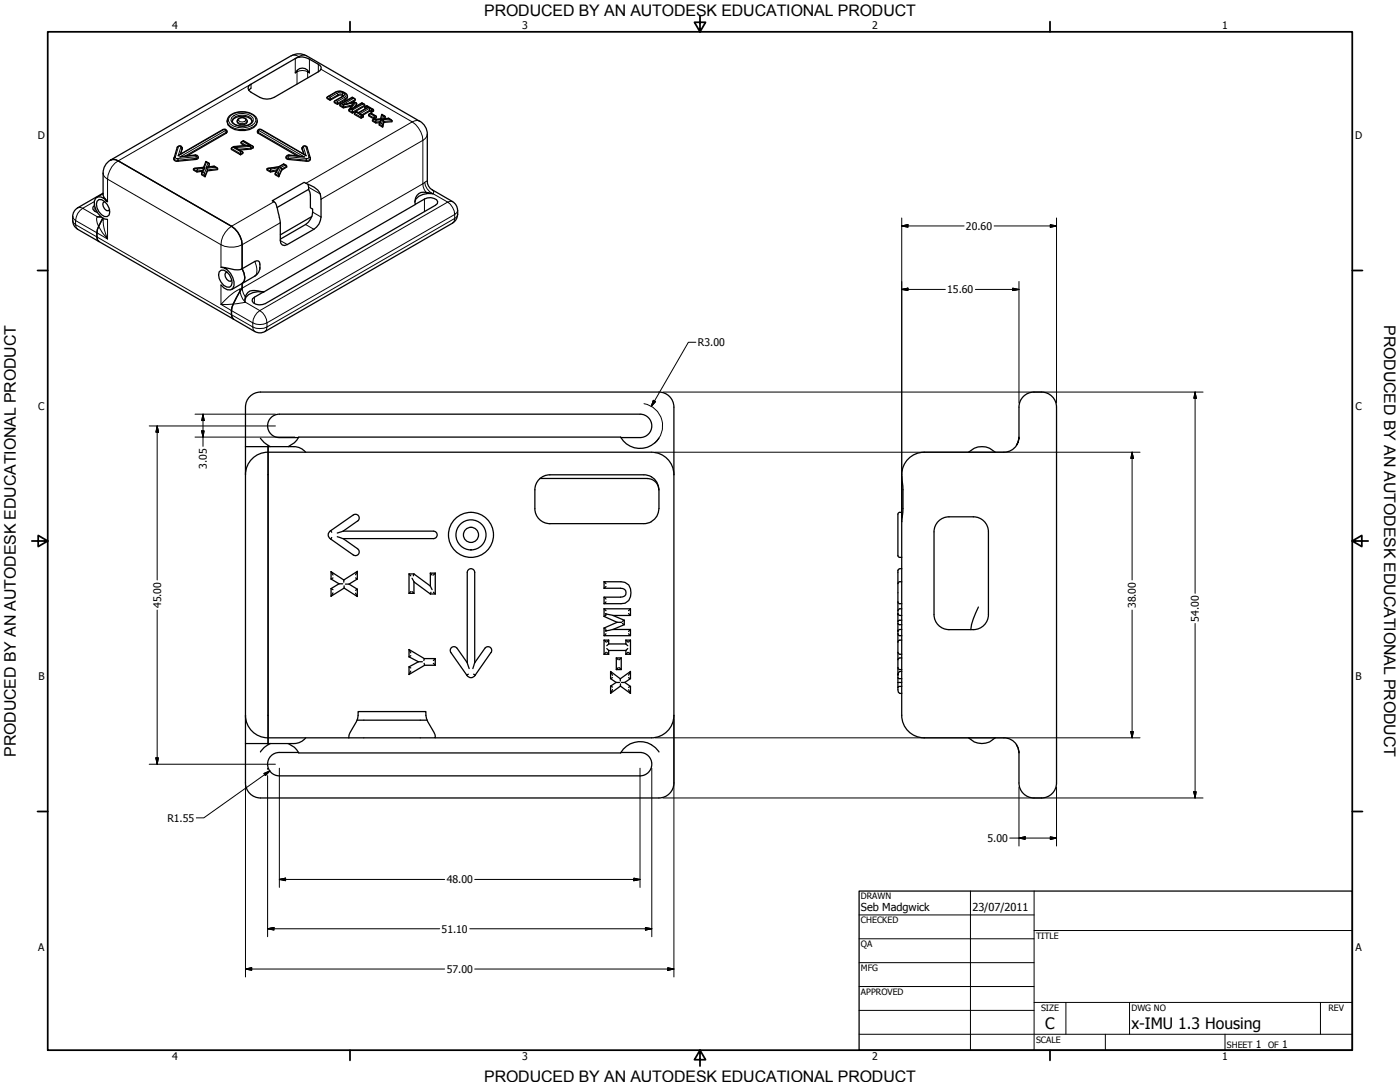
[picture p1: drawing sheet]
<svg xmlns="http://www.w3.org/2000/svg" width="559mm" height="432mm" viewBox="0 0 559 432" stroke-linecap="round" stroke-linejoin="round" font-family="sans-serif">
<!-- layer: Visible (ANSI) -->
<g fill="none" stroke="#000" stroke-width=".51">
<path d="M100.2 35.2l-.9 .8M117.9 23.4l-17.7 10.2-.9 .7-.3 .9 .3 .9a10.7 10.7 0 0 0 8.8 3.3l1.3-.5 17.7-10.3a1.54 1.54 0 0 0 1.1-1.5 1.54 1.54 0 0 0-1.1-1.4l-3.6-2.1M117.9 29.1a3 3 0 0 1 2.8-1.9 3 3 0 0 1 2.8 1.9M130.5 38.9v.4l1.3 .7v-.4M141.8 39.7v.4l-1.5 .9M92.6 48.5a4.6 4.6 0 0 1 6.4-1.7l1.1 .7 .5 1M135.6 41.8v.4l1.4 .9M139.3 43.9v.4l1.4 .8M140.2 42.4l-3.2 .7v-.4M142.4 41.3l-.5 1.2M145.6 42.9l.2 .5M145.6 41.9v.4l-4.9 2.8v-.3"/>
<path d="M148.7 47.9v.4l1.3 .8M149.1 43.9v.4l-.8 .5v-.4M150 48.7v.4l1.6-.1M150.2 46.5v.5l-.8 .5v-.4M153.7 46.5l-.2 .9M41.1 77.8l.5 1.1 1.3 1.6-1.2-1.2-1.4-.7-1.2-.1a3.3 3.3 0 0 0-.9 5 5.7 5.7 0 0 0 4.7 4.1M41.1 77.3l-2.4 1.4M44.1 63.9l1.9-.2 1.2 .5 45.2 26.1a9.2 9.2 0 0 1 4.2 7.4v9.6M122.1 73.2l-.7-.4-12.8 7.3a2.97 2.97 0 0 1 2.1 3.1l1.2 5.7v7.1M122.9 73.5l.3 2.1-12.6 7.2M169.4 79.4a3.9 3.9 0 0 1 5.3 1.1l-.1 .8-.8 .6-67.9 39.3M38.7 80.3l.8-.7a4.9 4.9 0 0 1 4.1 6.2l-.8 .6a4.5 4.5 0 0 1-4.3-4.9z"/>
<path d="M40.2 86.4l-1.4 .1M41 87.1a10.4 10.4 0 0 0-2.1 8.6l.6 .7M41.9 80.5l-.6 .2a2.54 2.54 0 0 0 1.9 3.4l.6-.4M124.5 86.4l-12.6 7.3M165.6 80.6a5 5 0 0 1 5.2-3.4l2 .1-1.4-.3a4.5 4.5 0 0 0-5 1 4.2 4.2 0 0 0-.6 3.6M87.5 108.5l.8-.7a4.5 4.5 0 0 1 4.3 5l-.3 1.2-.7 .6a4.9 4.9 0 0 1-4.1-6.1zM90.7 108.6l-.7 .2a2.51 2.51 0 0 0 2 3.5l.5-.5M96.6 107.3a4.5 4.5 0 0 1 .1 5.8l-.1 1.9M96.6 115l-.8 1.3a19.1 19.1 0 0 0-3.4 7.7M96.6 107.3a9.8 9.8 0 0 1-6.5-.4l-1.9-.2a6.7 6.7 0 0 1 5.2 7.3l-.5 1.1a3.2 3.2 0 0 1-4.7-1.4M97.7 119.8a5 5 0 0 1 5.3-3.4l2.3 .1-2.4-.4a3.7 3.7 0 0 0-4 .6 3.7 3.7 0 0 0-1 3.9M101.7 104.3l-5.1 3"/>
<path d="M101.7 110.2l-9.2 5.4M92.4 124l.2 2.7 .6 .7M98 178.2v-15.7a6 6 0 0 1 6-6h159a6 6 0 0 1 6 6v150M98 178.2v11.3M98 178.2h19.3M103.9 174.9a9.5 9.5 0 0 0 4 3.3M117.3 178.2a6 6 0 0 1 4.7 2.3M119.2 174.6h-7.7a4.7 4.7 0 0 1-4.7-4.6 4.7 4.7 0 0 1 4.7-4.7h144a4.7 4.7 0 0 1 4.7 4.6 4.7 4.7 0 0 1-4.7 4.7h-7.7M263 174.9a9 9 0 0 1-15.3-.5h-128.4l-1.8 2.3-2.4 1.5M405.7 177.8a6 6 0 0 1-5 2.7M406.7 174.4l-.3 1.9-.7 1.4 1-2.7v-12.5a6 6 0 0 1 6-6 7.6 7.6 0 0 1 7.8 2.4l.9 1.7 .3 1.9v150M98 189.5v96"/>
<path d="M107 180.5a9 9 0 0 0-9 9M107 180.5v-2.3v11.3M107 189.5v107.2M107 180.5v9M107 180.5h153M215.5 190.9h43M219.5 189.5h37.5M219.5 189.5a6 6 0 0 0-6 6v7.4a6 6 0 0 0 6 6.1M257 189.5l1.6 .2 1.4 .6M258.5 191a4.5 4.5 0 0 1 4.5 4.5M260 190.2a6.1 6.1 0 0 1 3 5.3v7.4a5.9 5.9 0 0 1-3 5.3M260 180.5a9 9 0 0 1 9 9"/>
<path d="M359.9 190.2v18M359.9 190.2l.5 5.3v9l-.5 3.7M386.6 180.5a7.5 7.5 0 0 1 10.7 0M400.7 180.5h-31.8a9 9 0 0 0-9 9.7M132 211.8l.4 .6M132 215.1l9 6.4M132 211.8a1.87 1.87 0 0 0-1 1.7 1.87 1.87 0 0 0 1 1.6M132.4 214.5l-.4 .6M134.6 214.2l2.4 .7M137 212l-2.4 .7M137 214.9l5.7 4.1a1.49 1.49 0 0 1 .4 2.1 1.49 1.49 0 0 1-2.1 .4M137 214.9h36"/>
<path d="M137 212h36M142.7 207.9a1.49 1.49 0 0 0 .4-2 1.49 1.49 0 0 0-2.1-.4l-9 6.3M142.7 207.9l-5.7 4.1M173 212a1.49 1.49 0 0 1 1.5 1.5 1.49 1.49 0 0 1-1.5 1.4M219.5 209h37.5M260 208.2l-1.4 .6-1.6 .2M358.4 205.2v16.5l.4 .7h1.1M359.9 204.5h-1.1l-.4 .7M359.9 208.2v77.3a9 9 0 0 0 9 8.9h31.8M374.6 208l1.5-1.1 1.7-.6 10.7-.1a6 6 0 0 1 6 6v33.1a6 6 0 0 1-5.9 6h-9.8a6 6 0 0 1-6-6.1v-33l.3-1.8zM132.1 234.9l.8 .4M132.1 228.2l.8 1.3"/>
<path d="M132.1 228.2v2.9M132.1 234.9v3M132.1 228.2l5.1 3.3M132.1 231.1l3.2 1.9M132.9 236.6l-.8 1.3M132.9 230.6l-.8 .5M135.3 233h1.5M135.3 233l-3.2 1.9M137.2 231.5v.8M137.4 234.7l5.2 3.4v-3M137.4 233.8v.9M137.4 234.7l-5.3 3.2"/>
<path d="M137.9 233.1h1.4M139.3 233.1l3.3 2M141.9 230.6l.7 .5M141.9 236.7l.7 1.4M142.6 235.1l-.7 .5M142.6 228l-.7 1.4M142.6 231.1l-3.3 2M142.6 228v3.1M142.6 228l-5.4 3.5M163.3 229l.7 .8M163.3 229v7.8M163.3 229h1.9"/>
<path d="M163.3 236.8h1.9M164 236.1l-.7 .7M164.5 230.8l.7 1.4M164.5 236.1l.7 .7M165.2 229l-.2 .8M165.2 232.2l6.6 4.8M165.2 232.2v4.6M165.2 229l6.6 4.9M171.8 228.7l.7 .8M171.8 233.9l.7 1.4M171.8 237h1.9M171.8 228.7h1.9"/>
<path d="M171.8 228.7v5.2M172 236.3l-.2 .7M173 236.3l.7 .7M173.7 228.7l-.7 .8M173.7 228.7v8.3M186.5 228.5v36M186.5 228.4a1.49 1.49 0 0 1 1.5-1.5 1.49 1.49 0 0 1 1.5 1.5M189.5 228.5v36M241.1 232.2h6.7a3.8 3.8 0 0 1 4 4.3 3.8 3.8 0 0 1-4 4.4h-6.7M241.1 232.2l.8 .7M241.1 238.3l.8 .8M241.1 234.8h6.5a1.82 1.82 0 0 1 2.3 1.7 1.82 1.82 0 0 1-2.3 1.8h-6.5"/>
<path d="M241.1 232.2v2.6M241.1 238.3v2.6M241.9 234.1l-.8 .7M358.4 232.9v7.3M359.1 227l-.5 .2-.2 .5v5.2M359.2 226.9h.7M359.9 232.2h-1.1l-.4 .7M163.3 259.2l.7 1.3M163.3 259.2v2.9M163.3 259.2l6.1 3.6M241.1 255.5l.8 .7M241.1 243l.8 .7"/>
<path d="M241.1 250.6l.8 .5M241.1 255.5h1.9M241.1 243v3M241.1 250.6v3.1M241.1 255.5v5.6M241.1 243h10.6M241.1 246l5.2 2.3M241.7 245l3 .6M241.7 245l.2 .2M241.7 251.8l.2 .2M241.9 245.6l-.8 .4M241.9 252.9l-.8 .8"/>
<path d="M241.9 240.2l-.8 .7M241.9 244.9l-.2 .1M242.2 258.8l.8 .8M243 255.5l-.8 .7M243 257l-.8 .7M243 259.6h6.8M243 255.5v1.5M243 259.6v1.5M243 257h6.8M244.7 251.2l-3 .6 .2-.2M244.7 245.6l4.5 1.9M244.7 251.2h7"/>
<path d="M244.7 245.6h7M246.3 248.3h1.9M246.3 248.3l-5.2 2.3M248.4 248.8l.8 .5M249.2 247.5l-.8 .5M249.2 247.5v1.8M249.2 249.3l-4.5 1.9M249.8 255.5l.8 .7M249.8 257l.8 .7M249.8 255.5h1.9M249.8 255.5v1.5M249.8 259.6v1.5"/>
<path d="M250.6 258.8l-.8 .8M250.9 252.9l.8 .8M250.9 244.9l.8 .7M251.7 255.5l-.8 .7M251.7 251.2l-.8 .8M251.7 251.2v2.5h-10.6M251.7 243l-.8 .7M251.7 243v2.6M251.7 255.5v5.6M358.4 248.8l.2 .4 1.3 .1M358.4 252.9l.2 .6 1.3 .2M358.4 244.9l.2 .5 1.3 .2"/>
<path d="M358.4 240.2v28.8M358.4 240.2l.4 .7h1.1M359.9 255.5l-1.3 .2-.2 .5M359.9 247.5l-1.3 .1-.2 .4M359.9 251.2l-1.3 .3-.2 .5M359.9 243l-1.3 .2-.2 .5M390.5 242.3a27 27 0 0 0-3 9M163.3 266.1l.7 .5M163.3 266.1v3.1M163.3 262.1l3.7 2M164 267.8l-.7 1.4M164 261.7l-.7 .4"/>
<path d="M167 264.1h1.6M167 264.1l-3.7 2M169.3 264.7l.2 .8M169.4 262.8l-.2 .8M169.4 262.8h4.3M169.5 265.5h4.2M169.5 265.5l-6.2 3.7M173 264.7l.7 .8M173.7 262.8l-.7 .8M173.7 262.8v2.7M180 260.4l6.3 9M180 260.4a1.49 1.49 0 0 1 .3-2.1 1.49 1.49 0 0 1 2.1 .4l4.1 5.8"/>
<path d="M186.3 269.4a1.87 1.87 0 0 0 1.7 1 1.87 1.87 0 0 0 1.7-1M186.5 264.5l.8 2.3M186.9 269l-.6 .4M189 269l.7 .4M189.5 264.5l-.8 2.3M189.5 264.5l4.1-5.8a1.49 1.49 0 0 1 2-.4 1.49 1.49 0 0 1 .4 2.1l-6.3 9M241.1 261.1h1.9M241.9 260.3l-.8 .8M242.2 260.3l.8 .8M243.7 273.8l.8 .4M243.7 268l.8 1.5M243.7 268l3.9 2.9"/>
<path d="M243.7 268v2.8M243.7 273.8v2.9M243.7 270.8l2.2 1.6M244.5 275.2l-.8 1.5M244.5 270.4l-.8 .4M245.9 272.4h1.4M245.9 272.4l-2.2 1.4M246 262.6l.8 .7M246 262.6h2M246 267.2h2M246 262.6v4.6M246.8 266.4l-.8 .8"/>
<path d="M247.2 266.4l.8 .8M247.6 270.9v.9M247.6 272.9v.9M247.6 273.8l4.1 2.9M247.6 273.8l-3.9 2.9M248 262.6l-.8 .7M248 262.6v4.6M248 272.4h1.4M249.4 272.4l2.3 1.5M249.8 261.1h1.9M250.6 260.3l-.8 .8M250.9 270.4l.8 .4"/>
<path d="M250.9 275.3l.8 1.4M250.9 260.3l.8 .8M251.7 273.9l-.8 .4M251.7 268l-.8 1.4M251.7 270.8l-2.3 1.6M251.7 268v2.8M251.7 273.9v2.8M251.7 268l-4.1 2.9M358.4 270.4l.2 .4h1.3M358.4 272.4h1.5M358.4 269.4l.2 6.9 .6 .4h.7M358.4 266.4l.2 .6 1.3 .2"/>
<path d="M358.4 260.3l.2 .6 1.3 .2M358.4 269.1v.3M359.9 273.9l-1.3 .1-.2 .3M359.9 268h-.7l-.6 .4-.2 1M359.9 262.6l-1.3 .2-.2 .5M98 285.5v11.2M98 296.7v15.8M98 296.7h19.3M98 285.5a9 9 0 0 0 9 8.9h32.3M107.9 296.7a8.4 8.4 0 0 0-4 3.4M115.1 296.7l2.4 1.5 1.8 2.3h128.4a8.9 8.9 0 0 1 15.3-.4M122 294.5a6 6 0 0 1-4.7 2.2"/>
<path d="M142.5 287.4h28M142.9 284h27.1a8.9 8.9 0 0 0 2.1 6.3 5.6 5.6 0 0 1 1.6 4h-34.4a5.6 5.6 0 0 1 1.6-4 8.4 8.4 0 0 0 2-6.3zM173.7 294.4h86.3M269 285.5a9 9 0 0 1-9 8.9M386.6 294.4a7.4 7.4 0 0 0 10.7 0M400.7 294.4a6 6 0 0 1 5 2.8M405.7 297.2l.7 1.4 .3 1.9M405.7 297.2l1 2.7v12.6M98 312.5a6 6 0 0 0 6 6h159M119.2 300.3h-7.7a4.7 4.7 0 0 0-4.7 4.7 4.7 4.7 0 0 0 4.7 4.6h144a4.7 4.7 0 0 0 4.7-4.6 4.7 4.7 0 0 0-4.7-4.7h-7.7M269 312.5a6 6 0 0 1-6 6M406.7 312.5a6 6 0 0 0 6 6 7.9 7.9 0 0 0 7.2-1.8l1.5-2.4 .3-1.8"/>
<circle cx="188" cy="213.5" r="3"/>
<circle cx="188" cy="213.5" r="9"/>
<circle cx="188" cy="213.5" r="6"/>
</g>
<!-- layer: Visible Narrow (ANSI) -->
<g fill="none" stroke="#000" stroke-width=".4">
<path d="M100.2 35.2v-1.6l-53 30.6a9 9 0 0 0-4.3 7.3l-1.6-1.5-.2-.9M116.3 22.2l.9-.2 2.1 .5 2.1-.5 .9 .2M118.7 28l-.1 .6a4.7 4.7 0 0 1 4.2 0l-.1-.6M119.6 22.7l-.3-.2-1.4 .9v5.7l.7-.5v5M123.5 23.6v5.5l-.7-.5v2.5M127.1 25.7v2.9M128.1 27.6l36.4 21-42.4 24.6M133.8 36.8h.2a3.2 3.2 0 0 1 3.3 .2M134 36.8l-2.8 1.7 .6 .3 2.7-1.6M134.5 37.2l.4 .6M134.5 37.2a2.31 2.31 0 0 1 2.5-.1l-.3 .6a1.51 1.51 0 0 0-1.8 .1M134.9 37.8l-3.1 1.8-1.3-.7"/>
<path d="M134.9 37.8v.4M136.7 38.1v-.4l.4 .5M136.8 38.5l-2.7 1.6 .6 .3 2.8-1.5M137 37.1l.6 .7-1 .7M137.5 38.9l.3 .5M137.5 37h-.2l.9 .9-.7 1M137.8 39.4l-3.1 1.9-1.3-.7M137.8 39.4v.5M138.7 38.4l-.9 1M141.8 39.7l-2.7 1.5M71.2 58.5l-1.2 4.2 .4 .5 7.8-.7M72.2 58.6l.5 .5-.8 2.4"/>
<path d="M72.2 58.6l-.6-.3-.9 .4M72.7 59v.5M89 51.7l.7-.1 .3 .3-.1 .2M89.2 51.8l-18.1 10.4 1.1-3.6M89.9 52.1l.4 .7M89.9 52.1l-18.1 10.5 6.2-.6M90.3 52.8l-16.5 9.5M90.3 52.8v.3M90.6 52.3l-.3 .5M90.7 48.3a4.8 4.8 0 0 0 4.9 3.4 7.6 7.6 0 0 0 6.7-2.2l.4-1.2M92.1 46a7.6 7.6 0 0 1 9.8 .9l.3 1.1a5.1 5.1 0 0 1-5.3 3.1 5.6 5.6 0 0 1-5.7-2.8l.1-1.2zM92.3 59.2l3.7 2.1 1-.5"/>
<path d="M92.5 46.9a6 6 0 0 1 8.5 .3l.1 1.1a5.3 5.3 0 0 1-7.2 1.5l-1.3-.8-.5-1zM92.6 48.3a3.5 3.5 0 0 1 4-2.3 3.4 3.4 0 0 1 4 2.3M93 58.8l6.7-.8-2.8-1.5 .3-.2 3.1 1.9-.4 .2-6.2 .5 2.5 1.5-.2 .1zM94.7 48.3a2.29 2.29 0 0 0 4 0M95.3 47.5a1.74 1.74 0 0 1 2.9 .4 1.94 1.94 0 0 1-3 .2zM96.2 56.8l2.1 1.2M101.1 58.5l-1 .6-5 .5M103 53.1v-.3l16.6 9.5M103.4 52.1l18.1 10.5-6.2-.6M104.1 51.8l-.5-.2-.3 .3-.3 .9-.3-.5M104.1 51.8l18.1 10.4-1.1-3.6M104.3 51.7l-.2 .1"/>
<path d="M120.6 59.5v-.4l.7 2.4M122 58.5l1.3 4.2-.4 .5-7.8-.7M122 58.5l.6 .2M122 58.5l-.8-.1-.6 .6M135.6 41.8l1.4 .9 3.5-.8M136.3 41.4l4.3-2.4 .5 .2-4.3 2.5zM137 41.8l4.4-1 .4 .2-1.8 2.6-.2-.2 1.6-2.4zM140.2 43.7l4.3-2.5 .4 .3-4.2 2.4zM141.5 45.2l2.6 1.5 .9-.4M142.2 44.8l.9 .3 3.9-2.2-.6-.5 2 1.1-.9-.3-3.9 2.3 .7 .3-.2 .2zM142.4 41.3l-1 1.5M145.6 42.9l.6 .3"/>
<path d="M145.6 41.9l-4.9 2.9-1.4-.9M147.1 45.8l2.3 1.3 .8-.6M147.8 45.4l.3-.1 1.4 .9zM148.7 47.9l1.3 .8 1.7-.2M149.1 43.9l-.8 .5-.8-.4-3 1.8M149.7 47.8l2.6-.3 .4-1.5 .5 .2-.5 1.4 2.3-.3 .4 .3-2.6 .2-.4 1.5-.5-.3 .4-1.2-2.2 .2zM153.7 46.5l-.3 .9M156.5 48.1l-3.3 .4-.5 1.8-1.3-.8M167.5 48.4l-.8-.3-2.2 .5a9.7 9.7 0 0 1 4.3 7.4M168.8 56l-40.7 23.5M168.8 56v17.3M170.6 53.6l-.9 1.7-.9 .7"/>
<path d="M77.2 67.4l1.4 .9 2.4-.4M78 61.8l.6 .6-.4 .1M78.2 62.5l.1 .7M78.2 67.2l3.4-.4 .8-2.1 .7 .4-.8 1.7 3-.4 .6 .3-3.5 .5-.8 2-.6-.4 .7-1.7-2.9 .4zM78.3 63.2l-7.2 .7-1.4-.2-.3-.5M78.3 63.2v.4M79.1 62.7l-.8 .5M83.6 65.4l-.5 1.2M86.9 67.3l-4.1 .5-.9 2.3-1.4-.8M106.6 67.4l1.3 .9 2.7-.5M107.5 67.2l3.9-.6 1.8-1 .5 .3-1.7 1-1 2.3-.6-.4 1-1.9-3.3 .6zM114.4 66.3l-1.9 1.1-1.2 2.8-1.4-.9"/>
<path d="M115.3 62h-.5l-.1 .4 .4 .1-.1 .7-.8-.5M115.3 61.8v.2M123.2 74.7l4.6 2.7M123.9 63.2l-.9 .7-8-.7v.4M168.8 73.3l.6 2.4 .7 1.1M168.8 73.3l.7-.5a5.6 5.6 0 0 0 3.2 4.5M168.8 73.3l-72.2 41.7M169.4 79.4v5.1M170.6 72.3l-1.1 .5M172.5 75.8l.6 .6-.2 .9M172.8 77.3h.1M172.9 77.3l5.8 3.3-75 43.4"/>
<path d="M29 88l.3 .9 .9 .8M30.2 89.7l.2 1.1 .6 .7M30.2 89.7l70.7 40.8M31 82.9l.9-.2 1.1 .4a6.1 6.1 0 0 0-2.8 4.9l-.9-.8-.3-.8M37.7 80.5l-4.7 2.6 5.8 3.4a4.5 4.5 0 0 0 .6 3.9l1.5 2.5 2 2.5a20.2 20.2 0 0 1-1.8-7.5M37.9 82.7v1.7M38.9 86.6l1.6 .1M42.9 87.6v7.8l-12.7-7.4v1.7M42.9 80.5v-9l45.3 26.2v9M109.3 80.5l-16.9 9.8a9.4 9.4 0 0 0-4.2 7.4 9.4 9.4 0 0 0 8.4 0l15.3-8.8M111.9 96l2.8 1.6M122 89.6l3.3 1.9"/>
<path d="M124.8 84.6l3.3 2M180.7 80.5l-.9-.2-1.1 .3a6.5 6.5 0 0 1 2.8 5l.9-.8 .3-.9M182.7 85.6l-.3 .9-.9 .7-.2 1.1-.6 .7M88.2 113.7v7.8l12.7 7.3M89.7 120l3.8-3.4 2.2-1.2a8.1 8.1 0 0 0 2.2 5.2l-4.8 .7-4.9 .2zM96.6 115l.6 2.3 .7 1.1M96.6 115l-.9 .4M101.5 118.6v2.6M101.7 104.3a8 8 0 0 1 .7 5.1l-.7 .8M97.9 120.6l5.8 3.4M100.9 130.5l.2 1.1 .6 .7M100.9 130.5a6.6 6.6 0 0 0 5.7 0l-.2 1.1-.7 .7"/>
<path d="M100.9 128.8v1.7M103.7 124a6.3 6.3 0 0 0-2.8 4.8M103.7 124a6.1 6.1 0 0 1 2.9 4.8 6.1 6.1 0 0 1-5.7 0M106.6 128.8l74.9-43.2v1.6l-74.9 43.3z"/>
</g>
<g fill="none" stroke="#000" stroke-width=".51">
<path d="M117.9 23.4a5.6 5.6 0 0 1 5.6 .2M122.3 22.3a6 6 0 0 0-6 0l-72.2 41.6a6 6 0 0 0-3 5.2v8.7M122.3 22.2l45.3 26.2a6 6 0 0 1 3 5.2v18.7a3.9 3.9 0 0 0 1.9 3.5l8.2 4.7M130.7 38.6l3.1-1.8a3.5 3.5 0 0 1 4.9 1.6l-.2 1-3.8 2.3v-1.3M131.2 38.5l-.7 .4M131.8 38.8v.8M137 38.3l-.7-.4-.9 .1-3.6 2M137.1 38.2l-3.5 2.1M140.6 38.8v.2M141.1 39.2l.7 .5M141.6 39.4l-1-.6-4.8 2.7M91.8 46.1a8.4 8.4 0 0 1 10.4 .6 2.9 2.9 0 0 1-.9 4.2 8.5 8.5 0 0 1-10.3-1.1 3.1 3.1 0 0 1 .8-3.7z"/>
<path d="M92.6 48.3a3.6 3.6 0 0 0 4 2.1 3.6 3.6 0 0 0 4-2.1M93 58.8l-.5 .1-.2 .7 3.7 2.2v-1.3M93.3 58.5h.2M93.3 58.5l-.8 .4M93.7 58.9l3 1.6M94.9 47.6a2.17 2.17 0 0 1 2.2-.7 2.17 2.17 0 0 1 1.6 1.7 2.25 2.25 0 0 1-4 0zM96.9 56.5l-.5 .1-.2 .7 1.5 .8M97.2 56.1v.2M97.2 56.1l3.6 2.2M97.2 56.1l-.8 .5M99.7 58l-6.4 .5M100.1 59.5l-4.5 .4"/>
<path d="M100.3 58.2l.8 .3v.5l-1 .5-.2-1.1M134.1 40.1l-.5 .2-.2 .7 1.3 .7M136.3 41.4l-.7 .4M136.8 41.8h.2M136.8 41.7v.1M137.2 41.9l-.2 .8M139.8 43.4l-.5 .5M140.1 43.7h.1M140.7 43.9v.9M141.4 41l-2.1 2.8M141.5 40.7l-.1 .1M141.8 41l.6 .3"/>
<path d="M142.2 44.8l-.7 .4v.5l2.6 1.5M142.2 41.1l-.7-.4-4.7 1.1M142.4 44.6v.1M142.4 44.6l-.7 .4M143.1 45v.1M143.6 45.5l1.2 .5M144.3 45.8l.5 .2 .2 .7-.9 .5v-1.2M144.5 41v.2M144.9 41.5l.7 .4M145.4 41.6l-.9-.6-4.5 2.6M145.8 42.5l.6-.3 2.5 1.4M146.3 42.5l-.7 .4"/>
<path d="M146.4 42.2v.2M147 42.9l-3.9 2.1-.7-.4M147.3 45.5l.8-.4 2 1.2M147.5 43.2v1.2l.8 .4M147.5 44.4l-2.7 1.6M147.8 45.4l-.5 .1-.2 .7 2.3 1.3M148.1 45.1v.2M148.3 43.6v.8M148.4 43.5l.7 .4M149.4 46.3v.8M149.5 46.2l.7 .3M149.7 47.8l-.8-.1-.2 .2"/>
<path d="M150.1 48l-.1 .7M151.9 49l-.4 .2-.1 .7 1.3 .8M152.3 47.5l-3.2 .2M152.3 47.8l-.3 .2-.6 1.4M152.5 45.7l1 .6M152.7 46l-.4-.3-.4 1.7M153.2 46.2l.5 .3M153.2 48.8l-.5 1.9-.3-1.4M155 47.3l1.1 .5M155.1 47.2l-2.4 .4M155.4 47.6l1.1 .5v.5l-3.3 .2-.4-1M41.1 77.1l-10.6 6.2-1.1 1.4-.4 1.7"/>
<path d="M70 62.7a.81 .81 0 0 0-.3 1.4l1.4 .2M71.1 62.2l17.9-10.5a.99 .99 0 0 1 1.3 .1 .99 .99 0 0 1 0 1.3l-15.7 9.1M71.8 62.6l6.9-.6a.95 .95 0 0 1 .2 1.4l-7.8 .9-.2-1.1M72.1 61.5l.6-2.5-.3-.6-.6-.2-1.1 .5-1.2 4.2M78.2 67.2h-.7l-.3 .7 1.4 .7M78.8 67.5l-.2 1.1 2.2-.3M81 68.8l-.4 .2-.1 .7 1.4 .8-.3-1.3M81.6 66.8l-3.9 .4M81.7 67.1l-.6 .7-.6 1.4M82.2 64.5l1.2 .7M82.3 66.8l3.2-.5 1.1 .6M82.4 67.2l.4 1-.9 2.3"/>
<path d="M82.4 64.7l-.2-.2-.9 2.2M83.1 65.1l.5 .3-.4 1.2M85.5 66.3l-.2 .1M85.9 66.7l.7 .2 .3 .8-4.1 .5M96.2 60.4l.5 .1 .3 .7-1 .6M107.5 67.2h-.7l-.2 .7 1.3 .7M108.1 67.5l-.2 1.1 2.5-.4M110.4 68.8l-.4 .2-.1 .7 1.4 .8M111.3 66.5l.1 .1M111.4 66.9l-.7 .7-.8 1.6M112.5 67.9l-1.2 2.6-.3-1.3M113.2 65.4v.2"/>
<path d="M113.7 65.9l.5 .1 .2 .7-1.9 1.2-.5-1M114.2 66l-1-.6-1.9 1.1-4.4 .7M121.2 61.5l-.6-2.5 .4-.6 .5-.2 1.1 .5 1.2 4.2M121.5 62.6l-6.8-.6a.91 .91 0 0 0-.3 1.4l7.8 .9M122.1 73.2l.8 .3a6.2 6.2 0 0 1 5.2 6v7.1a6.1 6.1 0 0 1-2.8 4.9l-11.7 6.5-.9-.2-.6-.7-.2-1.1M122.2 62.2l-17.9-10.5a.99 .99 0 0 0-1.3 .1 .99 .99 0 0 0 0 1.3l15.7 9.1M122.4 63.2l-.2 1.1M123.1 75.6l.8 2.3v5l.9 .5a6.4 6.4 0 0 1-2.8 6.2l-10.1 5.8M123.3 62.7a.81 .81 0 0 1 .3 1.4l-1.4 .2M169.4 79.4l-3.6 2.1M29 86.4a4.6 4.6 0 0 0 2 5.1l70.7 40.8M37.7 82l-.6 .7v.8l.6 .8 1.1 .5"/>
<path d="M41.1 87.1v.8M165.8 81.6l-60.5 34.9M180.6 80.5l1.6 1.7 .4 1.7M182.6 85.6l-.7 2.2-1.3 1.2-74.9 43.3M182.7 83.9v1.7M101.7 104.3l1.4-.2a4.5 4.5 0 0 1-.1 4.9l-1.3 1.2M103.7 106.7l-.1 .9M105.2 116.5l-3.7 2.1-.7 .7-.2 .8a3.7 3.7 0 0 0 5.3 1.1M101.7 132.3l1.7 .5 2.3-.5"/>
</g>
<circle cx="38.8" cy="86.5" r=".19" fill="#000"/>
<!-- layer: Border (ANSI) -->
<g fill="none" stroke="#000" stroke-width=".7">
<path d="M19 12.7h520.8v406.4h-520.8zM139.7 8.6v4.1M279.4 6.3v6.4l-2.2-3.8h4.4l-2.2 3.8M419.1 8.6v4.1M15 107.9h4M539.8 107.9h4M12.7 215.9h6.3l-3.8-2.2v4.4l3.8-2.2M539.8 215.9l3.8 2.2v-4.4l-3.8 2.2h6.3M15 323.8h4M539.8 323.8h4M139.7 419.1v4.1M279.4 419.1l2.2 3.8h-4.4l2.2-3.8v6.3"/>
<path d="M419.1 419.1v4.1"/>
</g>
<!-- layer: Title (ANSI) -->
<g fill="none" stroke="#000" stroke-width=".4">
<path d="M387.3 355.6v63.5M412.7 355.6v63.5M342.9 365.1h69.8M342.9 374.6h69.8M412.7 371.3h127.1M342.9 384.2h69.8M342.9 393.7h69.8M342.9 412.7h196.9M342.9 403.2h69.8M412.7 400h127.1M425.4 400v12.7M441.2 412.7v6.4"/>
<path d="M450.8 400v12.7M488.9 412.7v6.4M527 400v12.7"/>
</g>
<path d="M342.9 355.6h196.9v63.5h-196.9z" fill="none" stroke="#000" stroke-width=".51"/>
<!-- layer: Dimension (ANSI) -->
<g fill="none" stroke="#000" stroke-width=".4">
<path d="M359.9 90.2l2.5-.5v1zM359.9 90.2h24.9M359.9 87v119.6M396.8 90.2h24.9M419.2 89.7l2.5 .5-2.5 .5zM421.7 87v73.8M359.9 115.5l2.5-.5v1zM359.9 115.5h17.4M389.3 115.5h17.4M404.2 115l2.5 .5-2.5 .5zM406.7 112.3v48.5M277.7 136.6h-2.9l-14.8 25.6"/>
<path d="M260.8 159.8l.9 .5-1.7 1.9zM264.6 156.5h215.6M477 156.5l.5 2.4h-1zM477 156.5v80.3M59.6 170h50.3M62.7 170l.5 2.5h-1zM62.7 170v61.5M77.9 165.3h32M77.9 174.4h39.8M80.5 172h1l-.5 2.4zM81 165.3l.5 2.5h-1zM81 165.3v12.8"/>
<path d="M257 161.1a9 9 0 0 1 7.2 6.5 9 9 0 0 1-2.9 9.2M261.6 180.5h193.4M451.9 180.5l.5 2.4h-1zM451.9 180.5v51M62.7 243.5v61.5M451.9 243.5v50.9M477 248.8v69.7M98 287.1v102.8M261.6 294.4h193.4M269 287.1v102.8M451.4 292h1l-.5 2.4zM59.6 305h50.3"/>
<path d="M62.2 302.5h1l-.5 2.5zM105.3 308.7l2.4-1-1.8 1.8zM106.8 306.6v.4M106.8 309.5v64.3M107.7 307.7l-26.4 18.7h-2.9M111.5 306.6v47.5M255.5 306.6v47.5M260.2 306.6v67.2M264.6 318.5h215.6M406.7 314.1v23.5M421.7 314.1v23.5M476.5 316h1l-.5 2.5z"/>
<path d="M403 334.5h18.7M406.7 334.5l2.5-.6v1.1zM419.2 333.9l2.5 .6-2.5 .5zM111.5 351l2.5-.5v1zM111.5 351h66M189.5 351h66M253 350.5l2.5 .5-2.5 .5zM106.8 370.6l2.5-.5v1.1zM106.8 370.6h68.7M187.5 370.6h72.7M257.6 370.1l2.6 .5-2.6 .6zM98 386.7l2.5-.5v1z"/>
<path d="M98 386.7h79.5M189.5 386.7h79.5M266.5 386.2l2.5 .5-2.5 .5z"/>
</g>
<g fill="#000" stroke="#000" stroke-width=".4">
<path d="M359.9 90.2l2.5-.5zM359.9 90.2l2.5-.5v1zM419.2 90.7l2.5-.5zM419.2 89.7l2.5 .5-2.5 .5zM359.9 115.5l2.5-.5zM359.9 115.5l2.5-.5v1zM404.2 116l2.5-.5zM404.2 115l2.5 .5-2.5 .5zM260.8 159.8l-.8 2.4zM260.8 159.8l.9 .5-1.7 1.9zM477 156.5l.5 2.4zM477 156.5l.5 2.4h-1z"/>
<path d="M62.7 170l.5 2.5zM62.7 170l.5 2.5h-1zM80.5 172l.5 2.4zM80.5 172h1l-.5 2.4zM81 165.3l.5 2.5zM81 165.3l.5 2.5h-1zM451.9 180.5l.5 2.4zM451.9 180.5l.5 2.4h-1zM451.4 292l.5 2.4zM451.4 292h1l-.5 2.4zM62.2 302.5l.5 2.5zM62.2 302.5h1l-.5 2.5z"/>
<path d="M107.7 307.7l-1.8 1.8zM105.3 308.7l2.4-1-1.8 1.8zM476.5 316l.5 2.5zM476.5 316h1l-.5 2.5zM406.7 334.5l2.5-.6zM406.7 334.5l2.5-.6v1.1zM419.2 335l2.5-.5zM419.2 333.9l2.5 .6-2.5 .5zM111.5 351l2.5-.5zM111.5 351l2.5-.5v1zM253 351.5l2.5-.5zM253 350.5l2.5 .5-2.5 .5z"/>
<path d="M106.8 370.6l2.5-.5zM106.8 370.6l2.5-.5v1.1zM257.6 371.2l2.6-.6zM257.6 370.1l2.6 .5-2.6 .6zM98 386.7l2.5-.5zM98 386.7l2.5-.5v1zM266.5 387.2l2.5-.5zM266.5 386.2l2.5 .5-2.5 .5z"/>
</g>
<g font-size="6.4">
<text x="552.4" y="129.8" transform="rotate(90 552.4 129.8)">PRODUCED BY AN AUTODESK EDUCATIONAL PRODUCT</text>
<text x="6.3" y="302" transform="rotate(-90 6.3 302)">PRODUCED BY AN AUTODESK EDUCATIONAL PRODUCT</text>
</g>
<g font-size="6.3">
<text x="193.3" y="6.3">PRODUCED BY AN AUTODESK EDUCATIONAL PRODUCT</text>
<text x="417.2" y="410.6">C</text>
<text x="451.6" y="410.7">x-IMU 1.3 Housing</text>
<text x="193.3" y="431.8">PRODUCED BY AN AUTODESK EDUCATIONAL PRODUCT</text>
</g>
<g font-size="4.4">
<text x="343.7" y="363.5">Seb Madgwick</text>
<text x="388.1" y="363.7">23/07/2011</text>
</g>
<g font-size="4.2">
<text x="68.7" y="11.7">4</text>
<text x="208.4" y="11.7">3</text>
<text x="348.1" y="11.7">2</text>
<text x="487.8" y="11.7">1</text>
<text x="15.1" y="55.5">D</text>
<text x="540.9" y="55.5">D</text>
<text x="385.6" y="91.7">20.60</text>
<text x="378.1" y="117">15.60</text>
<text x="278.6" y="138.1">R3.00</text>
<text x="15.2" y="163.4">C</text>
<text x="541" y="163.4">C</text>
<text x="82.5" y="187" transform="rotate(-90 82.5 187)">3.05</text>
<text x="64.3" y="242.7" transform="rotate(-90 64.3 242.7)">45.00</text>
<text x="453.4" y="242.7" transform="rotate(-90 453.4 242.7)">38.00</text>
<text x="478.5" y="248" transform="rotate(-90 478.5 248)">54.00</text>
<text x="15.3" y="271.4">B</text>
<text x="541.1" y="271.4">B</text>
<text x="66.8" y="327.9">R1.55</text>
<text x="394.1" y="336">5.00</text>
<text x="178.3" y="352.5">48.00</text>
<text x="176.3" y="372.2">51.10</text>
<text x="15.2" y="379.3">A</text>
<text x="541" y="379.3">A</text>
<text x="178.3" y="388.2">57.00</text>
<text x="501.3" y="418.3">1</text>
<text x="511.8" y="418.3">1</text>
<text x="68.7" y="423.2">4</text>
<text x="208.4" y="423.2">3</text>
<text x="348.1" y="423.2">2</text>
<text x="487.8" y="423.2">1</text>
</g>
<g font-size="3.5">
<text x="343.7" y="358.9">DRAWN</text>
<text x="343.7" y="368.5">CHECKED</text>
<text x="413.5" y="374.6">TITLE</text>
<text x="343.7" y="378">QA</text>
<text x="343.7" y="387.5">MFG</text>
<text x="343.7" y="397.1">APPROVED</text>
<text x="415.5" y="403.4">SIZE</text>
<text x="451.6" y="403.4">DWG NO</text>
<text x="530.3" y="403.4">REV</text>
<text x="413.5" y="416.1">SCALE</text>
<text x="489.7" y="418.3">SHEET</text>
<text x="506.2" y="418.3">OF</text>
</g>
</svg>
